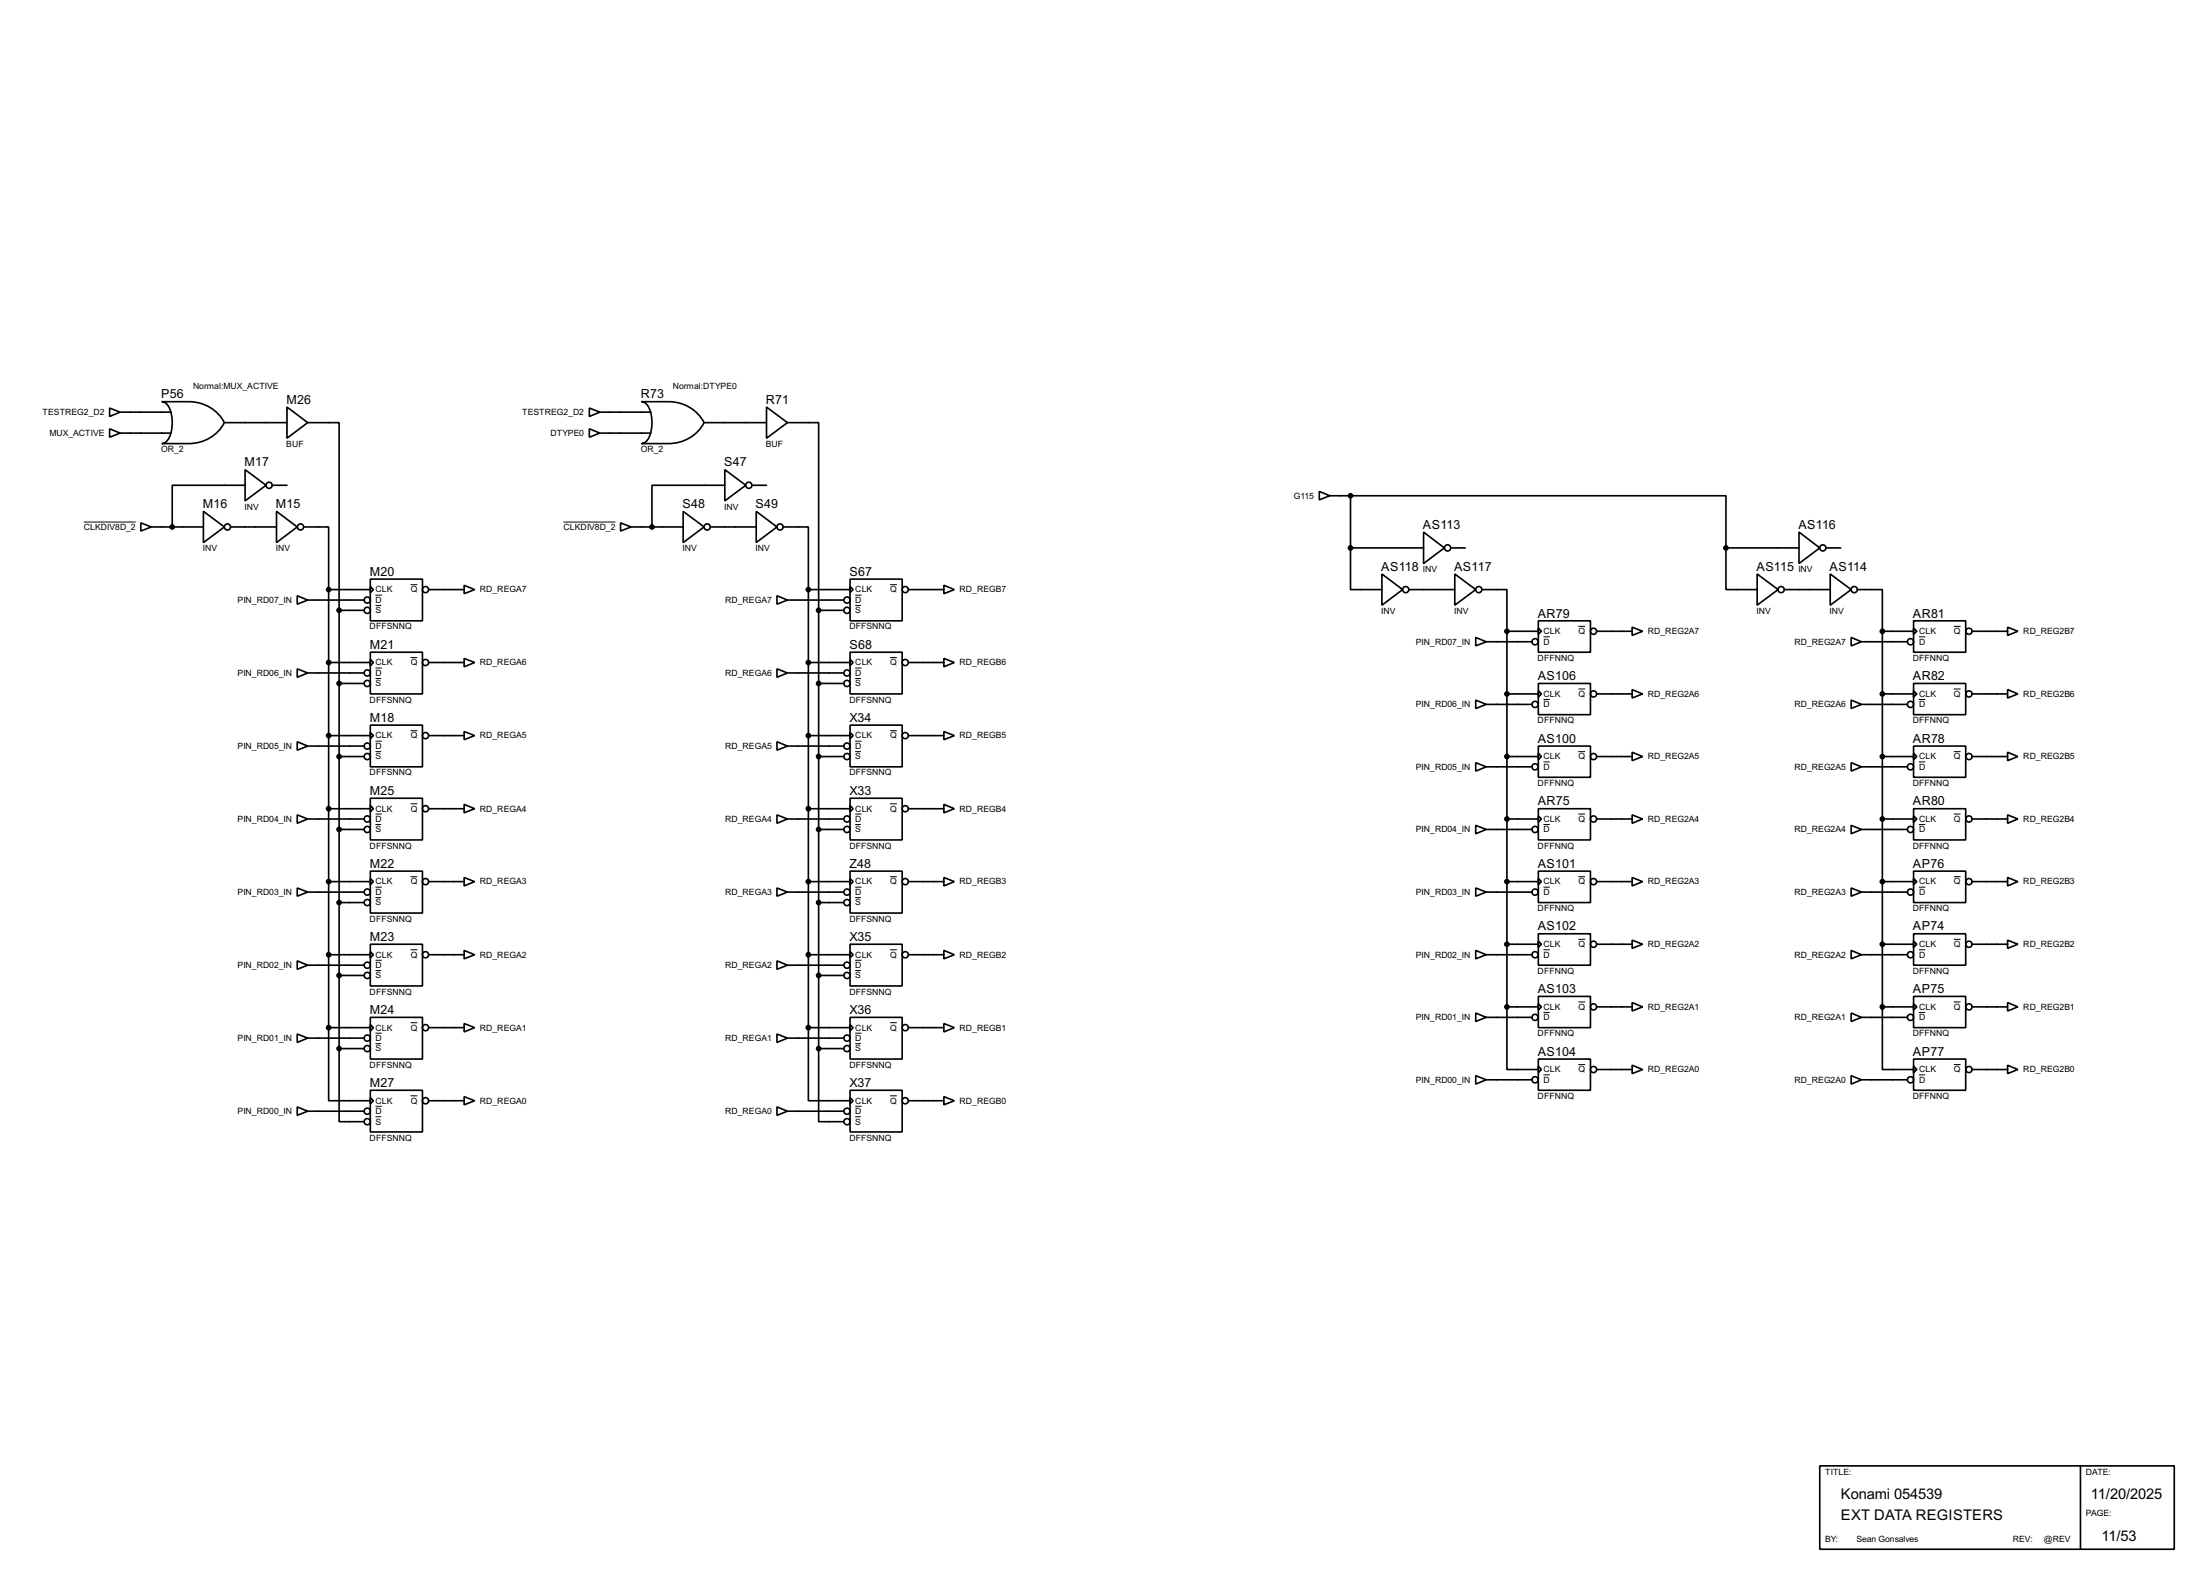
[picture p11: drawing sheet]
<svg xmlns="http://www.w3.org/2000/svg" width="536mm" height="383mm" viewBox="0 0 536 383" stroke-linecap="round" stroke-linejoin="round" font-family="sans-serif">
<g fill="none" stroke="#000" stroke-width=".4">
<path d="M26.7 99.4l2.6 1-2.6 1zM39.4 97.8h6.6a9.6 9.6 0 0 1 8.7 5.1 9.6 9.6 0 0 1-8.7 5.1h-6.6a3.2 3.2 0 0 0 2.4-3.1 7.7 7.7 0 0 0-1.4-6.7zM69.9 99.1l5.1 3.8-5.1 3.8zM143.6 99.4l2.5 1-2.5 1zM156.3 97.8h6.6a9.6 9.6 0 0 1 8.6 5.1 9.6 9.6 0 0 1-8.6 5.1h-6.6a3.2 3.2 0 0 0 2.3-3.1 7.7 7.7 0 0 0-1.3-6.7zM186.7 99.1l5.1 3.8-5.1 3.8zM26.7 104.4l2.6 1.1-2.6 1zM29.3 100.4h12.4M29.3 105.5h12.4M54.7 102.9h15.2M59.7 114.4l5.1 3.8-5.1 3.8zM59.7 118.2h-17.7v10.1"/>
<path d="M66.3 118.2h3.6M75 102.9h7.6v45.7M143.6 104.4l2.5 1.1-2.5 1zM146.1 100.4h12.5M146.1 105.5h12.5M171.5 102.9h15.2M176.6 114.4l5.1 3.8-5.1 3.8zM176.6 118.2h-17.8v10.1M183.2 118.2h3.5M191.8 102.9h7.6v45.7M321.4 119.7l2.5 1-2.5 1zM34.3 127.3l2.6 1-2.6 1z"/>
<path d="M36.9 128.3h12.7M49.6 124.5l5.1 3.8-5.1 3.8zM56.2 128.3h11.2M67.4 124.5l5 3.8-5 3.8zM74 128.3h6.1v15.3M151.2 127.3l2.5 1-2.5 1zM153.7 128.3h12.7M166.4 124.5l5.1 3.8-5.1 3.8zM173 128.3h11.2M184.2 124.5l5.1 3.8-5.1 3.8zM190.8 128.3h6.1v15.3M323.9 120.7h5.1"/>
<path d="M329 133.4v10.2h7.6M329 120.7h91.4v12.7M329 133.4h17.8M329 120.7v12.7M336.6 139.8l5.1 3.8-5.1 3.8zM346.8 129.6l5 3.8-5 3.8zM353.4 133.4h3.5M354.4 139.8l5.1 3.8-5.1 3.8zM420.4 133.4v10.2h7.6M420.4 133.4h17.8M428 139.8l5.1 3.8-5.1 3.8zM438.2 129.6l5.1 3.8-5.1 3.8z"/>
<path d="M444.8 133.4h3.6M445.8 139.8l5.1 3.8-5.1 3.8zM72.4 145.1l2.6 1-2.6 1zM75 146.1h13.7M80.1 143.6v106.6M80.1 143.6h10.1M82.6 148.6h6.1M82.6 148.6v106.7M90.2 141h12.7v10.2h-12.7zM90.2 142.8l.8 .8-.8 .7zM90.2 158.8h12.7v10.2h-12.7zM104.4 143.6h8.7"/>
<path d="M113.1 142.5l2.5 1.1-2.5 1zM189.3 145.1l2.5 1-2.5 1zM191.8 146.1h13.7M196.9 143.6h10.2M196.9 143.6v106.6M199.4 148.6h6.1M199.4 148.6v106.7M207.1 158.8h12.7v10.2h-12.7zM207.1 141h12.7v10.2h-12.7zM207.1 142.8l.7 .8-.7 .7zM221.3 143.6h8.6M229.9 142.5l2.6 1.1-2.6 1z"/>
<path d="M343.2 143.6h11.2M359.5 155.2l2.5 1.1-2.5 1zM361 143.6h6.1v10.1M362 156.3h11.2M367.1 153.7v91.5M367.1 153.7h7.6M374.7 151.2h12.7v7.6h-12.7zM374.7 153l.8 .7-.8 .8zM388.9 153.7h8.7M397.6 152.7l2.5 1-2.5 1zM434.6 143.6h11.2M450.9 155.2l2.5 1.1-2.5 1z"/>
<path d="M452.4 143.6h6.1v10.1M453.4 156.3h11.2M458.5 153.7v91.5M458.5 153.7h7.6M466.1 151.2h12.7v7.6h-12.7zM466.1 153l.8 .7-.8 .8zM480.4 153.7h8.6M489 152.7l2.5 1-2.5 1zM72.4 162.9l2.6 1-2.6 1zM75 163.9h13.7M80.1 161.3h10.1M80.1 179.1h10.1"/>
<path d="M82.6 166.4h6.1M90.2 160.6l.8 .7-.8 .8zM90.2 176.6h12.7v10.1h-12.7zM90.2 178.4l.8 .7-.8 .8zM104.4 161.3h8.7M104.4 179.1h8.7M113.1 160.3l2.5 1-2.5 1.1zM113.1 178.1l2.5 1-2.5 1zM189.3 162.9l2.5 1-2.5 1zM191.8 163.9h13.7M196.9 161.3h10.2M196.9 179.1h10.2"/>
<path d="M199.4 166.4h6.1M207.1 176.6h12.7v10.1h-12.7zM207.1 178.4l.7 .7-.7 .8zM207.1 160.6l.7 .7-.7 .8zM221.3 161.3h8.6M221.3 179.1h8.6M229.9 160.3l2.6 1-2.6 1.1zM229.9 178.1l2.6 1-2.6 1zM359.5 170.5l2.5 1-2.5 1zM362 171.5h11.2M367.1 169h7.6M374.7 166.4h12.7v7.6h-12.7z"/>
<path d="M374.7 168.2l.8 .8-.8 .7zM388.9 169h8.7M397.6 167.9l2.5 1.1-2.5 1zM450.9 170.5l2.5 1-2.5 1zM453.4 171.5h11.2M458.5 169h7.6M466.1 166.4h12.7v7.6h-12.7zM466.1 168.2l.8 .8-.8 .7zM480.4 169h8.6M489 167.9l2.5 1.1-2.5 1zM72.4 198.4l2.6 1-2.6 1.1zM72.4 180.6l2.6 1.1-2.6 1z"/>
<path d="M75 181.7h13.7M75 199.4h13.7M80.1 196.9h10.1M82.6 184.2h6.1M90.2 194.4h12.7v10.1h-12.7zM90.2 196.1l.8 .8-.8 .8zM104.4 196.9h8.7M113.1 195.9l2.5 1-2.5 1zM189.3 198.4l2.5 1-2.5 1.1zM189.3 180.6l2.5 1.1-2.5 1zM191.8 181.7h13.7M191.8 199.4h13.7"/>
<path d="M196.9 196.9h10.2M199.4 184.2h6.1M207.1 194.4h12.7v10.1h-12.7zM207.1 196.1l.7 .8-.7 .8zM221.3 196.9h8.6M229.9 195.9l2.6 1-2.6 1zM359.5 185.7l2.5 1-2.5 1.1zM362 186.7h11.2M367.1 199.4h7.6M367.1 184.2h7.6M374.7 196.9h12.7v7.6h-12.7zM374.7 198.7l.8 .7-.8 .8z"/>
<path d="M374.7 181.7h12.7v7.6h-12.7zM374.7 183.4l.8 .8-.8 .8zM388.9 199.4h8.7M388.9 184.2h8.7M397.6 198.4l2.5 1-2.5 1.1zM397.6 183.2l2.5 1-2.5 1zM450.9 185.7l2.5 1-2.5 1.1zM453.4 186.7h11.2M458.5 199.4h7.6M458.5 184.2h7.6M466.1 196.9h12.7v7.6h-12.7zM466.1 198.7l.8 .7-.8 .8z"/>
<path d="M466.1 181.7h12.7v7.6h-12.7zM466.1 183.4l.8 .8-.8 .8zM480.4 199.4h8.6M480.4 184.2h8.6M489 198.4l2.5 1-2.5 1.1zM489 183.2l2.5 1-2.5 1zM72.4 216.2l2.6 1-2.6 1zM75 217.2h13.7M80.1 214.7h10.1M82.6 219.8h6.1M82.6 202h6.1M90.2 212.1h12.7v10.2h-12.7z"/>
<path d="M90.2 213.9l.8 .8-.8 .7zM104.4 214.7h8.7M113.1 213.7l2.5 1-2.5 1zM189.3 216.2l2.5 1-2.5 1zM191.8 217.2h13.7M196.9 214.7h10.2M199.4 219.8h6.1M199.4 202h6.1M207.1 212.1h12.7v10.2h-12.7zM207.1 213.9l.7 .8-.7 .7zM221.3 214.7h8.6M229.9 213.7l2.6 1-2.6 1z"/>
<path d="M359.5 216.2l2.5 1-2.5 1zM359.5 201l2.5 1-2.5 1zM362 217.2h11.2M362 202h11.2M367.1 214.7h7.6M374.7 212.1h12.7v7.7h-12.7zM374.7 213.9l.8 .8-.8 .7zM388.9 214.7h8.7M397.6 213.7l2.5 1-2.5 1zM450.9 216.2l2.5 1-2.5 1zM450.9 201l2.5 1-2.5 1zM453.4 217.2h11.2"/>
<path d="M453.4 202h11.2M458.5 214.7h7.6M466.1 212.1h12.7v7.7h-12.7zM466.1 213.9l.8 .8-.8 .7zM480.4 214.7h8.6M489 213.7l2.5 1-2.5 1zM72.4 234l2.6 1-2.6 1zM75 235h13.7M80.1 232.5h10.1M82.6 237.5h6.1M90.2 229.9h12.7v10.2h-12.7zM90.2 231.7l.8 .8-.8 .7z"/>
<path d="M104.4 232.5h8.7M113.1 231.4l2.5 1.1-2.5 1zM189.3 234l2.5 1-2.5 1zM191.8 235h13.7M196.9 232.5h10.2M199.4 237.5h6.1M207.1 229.9h12.7v10.2h-12.7zM207.1 231.7l.7 .8-.7 .7zM221.3 232.5h8.6M229.9 231.4l2.6 1.1-2.6 1zM359.5 231.4l2.5 1.1-2.5 1zM362 232.5h11.2"/>
<path d="M367.1 229.9h7.6M374.7 227.4h12.7v7.6h-12.7zM374.7 229.2l.8 .7-.8 .8zM388.9 229.9h8.7M397.6 228.9l2.5 1-2.5 1zM450.9 231.4l2.5 1.1-2.5 1zM453.4 232.5h11.2M458.5 229.9h7.6M466.1 227.4h12.7v7.6h-12.7zM466.1 229.2l.8 .7-.8 .8zM480.4 229.9h8.6M489 228.9l2.5 1-2.5 1z"/>
<path d="M72.4 251.8l2.6 1-2.6 1zM75 252.8h13.7M80.1 250.2v17.8h10.1M80.1 250.2h10.1M82.6 255.3v17.8h6.1M82.6 255.3h6.1M90.2 247.7h12.7v10.2h-12.7zM90.2 249.5l.8 .7-.8 .8zM104.4 250.2h8.7M113.1 249.2l2.5 1-2.5 1.1zM189.3 251.8l2.5 1-2.5 1zM191.8 252.8h13.7"/>
<path d="M196.9 250.2v17.8h10.2M196.9 250.2h10.2M199.4 255.3v17.8h6.1M199.4 255.3h6.1M207.1 247.7h12.7v10.2h-12.7zM207.1 249.5l.7 .7-.7 .8zM221.3 250.2h8.6M229.9 249.2l2.6 1-2.6 1.1zM359.5 246.7l2.5 1-2.5 1zM362 247.7h11.2M367.1 245.2v15.2h7.6M367.1 245.2h7.6"/>
<path d="M374.7 257.9h12.7v7.6h-12.7zM374.7 259.6l.8 .8-.8 .8zM374.7 242.6h12.7v7.6h-12.7zM374.7 244.4l.8 .8-.8 .7zM388.9 245.2h8.7M397.6 259.4l2.5 1-2.5 1zM397.6 244.1l2.5 1.1-2.5 1zM450.9 246.7l2.5 1-2.5 1zM453.4 247.7h11.2M458.5 245.2v15.2h7.6M458.5 245.2h7.6M466.1 257.9h12.7v7.6h-12.7z"/>
<path d="M466.1 259.6l.8 .8-.8 .8zM466.1 242.6h12.7v7.6h-12.7zM466.1 244.4l.8 .8-.8 .7zM480.4 245.2h8.6M489 259.4l2.5 1-2.5 1zM489 244.1l2.5 1.1-2.5 1zM72.4 269.5l2.6 1.1-2.6 1zM75 270.6h13.7M90.2 265.5h12.7v10.1h-12.7zM90.2 267.3l.8 .7-.8 .8zM104.4 268h8.7M113.1 267l2.5 1-2.5 1z"/>
<path d="M189.3 269.5l2.5 1.1-2.5 1zM191.8 270.6h13.7M207.1 265.5h12.7v10.1h-12.7zM207.1 267.3l.7 .7-.7 .8zM221.3 268h8.6M229.9 267l2.6 1-2.6 1zM359.5 261.9l2.5 1-2.5 1.1zM362 262.9h11.2M388.9 260.4h8.7M450.9 261.9l2.5 1-2.5 1.1zM453.4 262.9h11.2M480.4 260.4h8.6"/>
<path d="M443.3 356.9h86.3v20.3h-86.3zM506.8 356.9v20.3"/>
<circle cx="65.5" cy="118.2" r=".75"/>
<circle cx="182.4" cy="118.2" r=".75"/>
<circle cx="55.4" cy="128.3" r=".75"/>
<circle cx="73.2" cy="128.3" r=".75"/>
<circle cx="172.2" cy="128.3" r=".75"/>
<circle cx="190" cy="128.3" r=".75"/>
<circle cx="352.6" cy="133.4" r=".75"/>
<circle cx="444" cy="133.4" r=".75"/>
<circle cx="89.4" cy="146.1" r=".75"/>
<circle cx="89.4" cy="148.6" r=".75"/>
<circle cx="103.6" cy="143.6" r=".75"/>
<circle cx="206.3" cy="148.6" r=".75"/>
<circle cx="206.3" cy="146.1" r=".75"/>
<circle cx="220.5" cy="143.6" r=".75"/>
<circle cx="342.4" cy="143.6" r=".75"/>
<circle cx="360.2" cy="143.6" r=".75"/>
<circle cx="373.9" cy="156.3" r=".75"/>
<circle cx="388.1" cy="153.7" r=".75"/>
<circle cx="433.8" cy="143.6" r=".75"/>
<circle cx="451.6" cy="143.6" r=".75"/>
<circle cx="465.3" cy="156.3" r=".75"/>
<circle cx="479.6" cy="153.7" r=".75"/>
<circle cx="89.4" cy="163.9" r=".75"/>
<circle cx="89.4" cy="166.4" r=".75"/>
<circle cx="103.6" cy="161.3" r=".75"/>
<circle cx="103.6" cy="179.1" r=".75"/>
<circle cx="206.3" cy="163.9" r=".75"/>
<circle cx="206.3" cy="166.4" r=".75"/>
<circle cx="220.5" cy="161.3" r=".75"/>
<circle cx="220.5" cy="179.1" r=".75"/>
<circle cx="373.9" cy="171.5" r=".75"/>
<circle cx="388.1" cy="169" r=".75"/>
<circle cx="465.3" cy="171.5" r=".75"/>
<circle cx="479.6" cy="169" r=".75"/>
<circle cx="89.4" cy="181.7" r=".75"/>
<circle cx="89.4" cy="184.2" r=".75"/>
<circle cx="89.4" cy="199.4" r=".75"/>
<circle cx="103.6" cy="196.9" r=".75"/>
<circle cx="206.3" cy="184.2" r=".75"/>
<circle cx="206.3" cy="181.7" r=".75"/>
<circle cx="206.3" cy="199.4" r=".75"/>
<circle cx="220.5" cy="196.9" r=".75"/>
<circle cx="373.9" cy="186.7" r=".75"/>
<circle cx="388.1" cy="184.2" r=".75"/>
<circle cx="388.1" cy="199.4" r=".75"/>
<circle cx="465.3" cy="186.7" r=".75"/>
<circle cx="479.6" cy="199.4" r=".75"/>
<circle cx="479.6" cy="184.2" r=".75"/>
<circle cx="89.4" cy="219.8" r=".75"/>
<circle cx="89.4" cy="202" r=".75"/>
<circle cx="89.4" cy="217.2" r=".75"/>
<circle cx="103.6" cy="214.7" r=".75"/>
<circle cx="206.3" cy="217.2" r=".75"/>
<circle cx="206.3" cy="202" r=".75"/>
<circle cx="206.3" cy="219.8" r=".75"/>
<circle cx="220.5" cy="214.7" r=".75"/>
<circle cx="373.9" cy="202" r=".75"/>
<circle cx="373.9" cy="217.2" r=".75"/>
<circle cx="388.1" cy="214.7" r=".75"/>
<circle cx="465.3" cy="217.2" r=".75"/>
<circle cx="465.3" cy="202" r=".75"/>
<circle cx="479.6" cy="214.7" r=".75"/>
<circle cx="89.4" cy="235" r=".75"/>
<circle cx="89.4" cy="237.5" r=".75"/>
<circle cx="103.6" cy="232.5" r=".75"/>
<circle cx="206.3" cy="235" r=".75"/>
<circle cx="206.3" cy="237.5" r=".75"/>
<circle cx="220.5" cy="232.5" r=".75"/>
<circle cx="373.9" cy="232.5" r=".75"/>
<circle cx="388.1" cy="229.9" r=".75"/>
<circle cx="465.3" cy="232.5" r=".75"/>
<circle cx="479.6" cy="229.9" r=".75"/>
<circle cx="89.4" cy="255.3" r=".75"/>
<circle cx="89.4" cy="252.8" r=".75"/>
<circle cx="103.6" cy="250.2" r=".75"/>
<circle cx="206.3" cy="255.3" r=".75"/>
<circle cx="206.3" cy="252.8" r=".75"/>
<circle cx="220.5" cy="250.2" r=".75"/>
<circle cx="373.9" cy="247.7" r=".75"/>
<circle cx="388.1" cy="245.2" r=".75"/>
<circle cx="465.3" cy="247.7" r=".75"/>
<circle cx="479.6" cy="245.2" r=".75"/>
<circle cx="89.4" cy="273.1" r=".75"/>
<circle cx="89.4" cy="270.6" r=".75"/>
<circle cx="103.6" cy="268" r=".75"/>
<circle cx="206.3" cy="270.6" r=".75"/>
<circle cx="206.3" cy="273.1" r=".75"/>
<circle cx="220.5" cy="268" r=".75"/>
<circle cx="373.9" cy="262.9" r=".75"/>
<circle cx="388.1" cy="260.4" r=".75"/>
<circle cx="465.3" cy="262.9" r=".75"/>
<circle cx="479.6" cy="260.4" r=".75"/>
</g>
<g fill="#000" stroke="#000" stroke-width=".4">
<circle cx="41.9" cy="128.3" r=".5"/>
<circle cx="158.8" cy="128.3" r=".5"/>
<circle cx="328.9" cy="120.7" r=".5"/>
<circle cx="328.9" cy="133.4" r=".5"/>
<circle cx="420.4" cy="133.4" r=".5"/>
<circle cx="80" cy="143.6" r=".5"/>
<circle cx="82.6" cy="148.6" r=".5"/>
<circle cx="196.9" cy="143.6" r=".5"/>
<circle cx="199.4" cy="148.6" r=".5"/>
<circle cx="367" cy="153.7" r=".5"/>
<circle cx="458.5" cy="153.7" r=".5"/>
<circle cx="80" cy="161.3" r=".5"/>
<circle cx="80" cy="179.1" r=".5"/>
<circle cx="82.6" cy="166.4" r=".5"/>
<circle cx="196.9" cy="161.3" r=".5"/>
<circle cx="196.9" cy="179.1" r=".5"/>
<circle cx="199.4" cy="166.4" r=".5"/>
<circle cx="367" cy="169" r=".5"/>
<circle cx="458.5" cy="169" r=".5"/>
<circle cx="80" cy="196.9" r=".5"/>
<circle cx="82.6" cy="184.2" r=".5"/>
<circle cx="196.9" cy="196.9" r=".5"/>
<circle cx="199.4" cy="184.2" r=".5"/>
<circle cx="367" cy="199.4" r=".5"/>
<circle cx="367" cy="184.2" r=".5"/>
<circle cx="458.5" cy="199.4" r=".5"/>
<circle cx="458.5" cy="184.2" r=".5"/>
<circle cx="80" cy="214.7" r=".5"/>
<circle cx="82.6" cy="219.8" r=".5"/>
<circle cx="82.6" cy="202" r=".5"/>
<circle cx="196.9" cy="214.7" r=".5"/>
<circle cx="199.4" cy="219.8" r=".5"/>
<circle cx="199.4" cy="202" r=".5"/>
<circle cx="367" cy="214.7" r=".5"/>
<circle cx="458.5" cy="214.7" r=".5"/>
<circle cx="80" cy="232.5" r=".5"/>
<circle cx="82.6" cy="237.5" r=".5"/>
<circle cx="196.9" cy="232.5" r=".5"/>
<circle cx="199.4" cy="237.5" r=".5"/>
<circle cx="367" cy="229.9" r=".5"/>
<circle cx="458.5" cy="229.9" r=".5"/>
<circle cx="80" cy="250.2" r=".5"/>
<circle cx="82.6" cy="255.3" r=".5"/>
<circle cx="196.9" cy="250.2" r=".5"/>
<circle cx="199.4" cy="255.3" r=".5"/>
<circle cx="367" cy="245.2" r=".5"/>
<circle cx="458.5" cy="245.2" r=".5"/>
</g>
<g fill="none" stroke="#000" stroke-width=".24">
<path d="M20.4 127.1h12.7M137.3 127.1h12.6M91.5 147.4h1.4M91.5 144.9h1.5M100 142.4h1.7M208.3 147.4h1.4M208.3 144.9h1.6M216.8 142.4h1.7M376 155.1h1.5M384.5 152.5h1.6M467.4 155.1h1.6M475.9 152.5h1.7"/>
<path d="M91.5 165.2h1.4M91.5 162.7h1.5M100 160.1h1.7M100 177.9h1.7M208.3 165.2h1.4M208.3 162.7h1.6M216.8 160.1h1.7M216.8 177.9h1.7M376 170.3h1.5M384.5 167.8h1.6M467.4 170.3h1.6M475.9 167.8h1.7"/>
<path d="M91.5 183h1.4M91.5 180.5h1.5M91.5 198.2h1.5M100 195.7h1.7M208.3 183h1.4M208.3 180.5h1.6M208.3 198.2h1.6M216.8 195.7h1.7M376 185.5h1.5M384.5 183h1.6M384.5 198.2h1.6M467.4 185.5h1.6"/>
<path d="M475.9 183h1.7M475.9 198.2h1.7M91.5 200.8h1.4M91.5 218.6h1.4M91.5 216h1.5M100 213.5h1.7M208.3 200.8h1.4M208.3 218.6h1.4M208.3 216h1.6M216.8 213.5h1.7M376 200.8h1.5M376 216h1.5"/>
<path d="M384.5 213.5h1.6M467.4 200.8h1.6M467.4 216h1.6M475.9 213.5h1.7M91.5 236.3h1.4M91.5 233.8h1.5M100 231.3h1.7M208.3 236.3h1.4M208.3 233.8h1.6M216.8 231.3h1.7M376 231.3h1.5M384.5 228.7h1.6"/>
<path d="M467.4 231.3h1.6M475.9 228.7h1.7M91.5 254.1h1.4M91.5 251.6h1.5M100 249h1.7M208.3 254.1h1.4M208.3 251.6h1.6M216.8 249h1.7M376 246.5h1.5M384.5 259.2h1.6M384.5 244h1.6M467.4 246.5h1.6"/>
<path d="M475.9 259.2h1.7M475.9 244h1.7M91.5 271.9h1.4M91.5 269.4h1.5M100 266.8h1.7M208.3 271.9h1.4M208.3 269.4h1.6M216.8 266.8h1.7M376 261.7h1.5M467.4 261.7h1.6"/>
</g>
<g font-size="4">
<text x="448.4" y="365.1">Konami 054539</text>
<text x="509.3" y="365.1">11/20/2025</text>
<text x="448.4" y="370.1">EXT DATA REGISTERS</text>
<text x="511.9" y="375.2">11/53</text>
</g>
<g font-size="3.4">
<text x="39.3" y="97">P56</text>
<text x="69.8" y="98.3">M26</text>
<text x="156.1" y="97">R73</text>
<text x="186.6" y="98.3">R71</text>
<text x="59.6" y="113.6">M17</text>
<text x="176.4" y="113.6">S47</text>
<text x="49.4" y="123.7">M16</text>
<text x="67.2" y="123.7">M15</text>
<text x="166.3" y="123.7">S48</text>
<text x="184.1" y="123.7">S49</text>
<text x="346.6" y="128.8">AS113</text>
<text x="438.1" y="128.8">AS116</text>
<text x="90.1" y="140.2">M20</text>
<text x="206.9" y="140.2">S67</text>
<text x="336.5" y="139">AS118</text>
<text x="354.2" y="139">AS117</text>
<text x="427.9" y="139">AS115</text>
<text x="445.7" y="139">AS114</text>
<text x="374.6" y="150.3">AR79</text>
<text x="466" y="150.3">AR81</text>
<text x="90.1" y="158">M21</text>
<text x="206.9" y="158">S68</text>
<text x="374.6" y="165.6">AS106</text>
<text x="466" y="165.6">AR82</text>
<text x="90.1" y="175.7">M18</text>
<text x="206.9" y="175.7">X34</text>
<text x="374.6" y="180.9">AS100</text>
<text x="466" y="180.9">AR78</text>
<text x="90.1" y="193.6">M25</text>
<text x="206.9" y="193.6">X33</text>
<text x="374.6" y="196.1">AR75</text>
<text x="466" y="196.1">AR80</text>
<text x="90.1" y="211.3">M22</text>
<text x="206.9" y="211.3">Z48</text>
<text x="374.6" y="211.3">AS101</text>
<text x="466" y="211.3">AP76</text>
<text x="374.6" y="226.6">AS102</text>
<text x="466" y="226.6">AP74</text>
<text x="90.1" y="229.1">M23</text>
<text x="206.9" y="229.1">X35</text>
<text x="374.6" y="241.8">AS103</text>
<text x="466" y="241.8">AP75</text>
<text x="90.1" y="246.9">M24</text>
<text x="206.9" y="246.9">X36</text>
<text x="374.6" y="257.1">AS104</text>
<text x="466" y="257.1">AP77</text>
<text x="90.1" y="264.7">M27</text>
<text x="206.9" y="264.7">X37</text>
</g>
<g font-size="2.4">
<text x="47" y="94.6">Normal:MUX_ACTIVE</text>
<text x="163.9" y="94.6">Normal:DTYPE0</text>
<text x="10.4" y="101">TESTREG2_D2</text>
<text x="127.2" y="101">TESTREG2_D2</text>
<text x="12" y="106.2">MUX_ACTIVE</text>
<text x="134.1" y="106.2">DTYPE0</text>
<text x="39.2" y="110.1">OR_2</text>
<text x="69.7" y="108.8">BUF</text>
<text x="156.1" y="110.1">OR_2</text>
<text x="186.5" y="108.8">BUF</text>
<text x="59.5" y="124.1">INV</text>
<text x="176.4" y="124.1">INV</text>
<text x="315.1" y="121.4">G115</text>
<text x="20.4" y="129">CLKDIV8D_2</text>
<text x="137.3" y="129">CLKDIV8D_2</text>
<text x="49.4" y="134.2">INV</text>
<text x="67.2" y="134.2">INV</text>
<text x="166.2" y="134.2">INV</text>
<text x="184" y="134.2">INV</text>
<text x="346.6" y="139.3">INV</text>
<text x="438" y="139.3">INV</text>
<text x="57.9" y="146.8">PIN_RD07_IN</text>
<text x="91.5" y="144.3">CLK</text>
<text x="91.5" y="149.3">S</text>
<text x="91.5" y="146.8">D</text>
<text x="100" y="144.3">Q</text>
<text x="116.9" y="144.3">RD_REGA7</text>
<text x="176.6" y="146.8">RD_REGA7</text>
<text x="208.3" y="144.3">CLK</text>
<text x="208.3" y="149.3">S</text>
<text x="208.3" y="146.8">D</text>
<text x="216.8" y="144.3">Q</text>
<text x="233.7" y="144.3">RD_REGB7</text>
<text x="336.4" y="149.5">INV</text>
<text x="354.2" y="149.5">INV</text>
<text x="427.8" y="149.5">INV</text>
<text x="445.6" y="149.5">INV</text>
<text x="90" y="153.3">DFFSNNQ</text>
<text x="206.9" y="153.3">DFFSNNQ</text>
<text x="376" y="154.4">CLK</text>
<text x="384.5" y="154.4">Q</text>
<text x="401.4" y="154.4">RD_REG2A7</text>
<text x="467.4" y="154.4">CLK</text>
<text x="475.9" y="154.4">Q</text>
<text x="492.8" y="154.4">RD_REG2B7</text>
<text x="344.9" y="157">PIN_RD07_IN</text>
<text x="374.5" y="160.9">DFFNNQ</text>
<text x="376" y="157">D</text>
<text x="437.1" y="157">RD_REG2A7</text>
<text x="465.9" y="160.9">DFFNNQ</text>
<text x="467.4" y="157">D</text>
<text x="57.9" y="164.6">PIN_RD06_IN</text>
<text x="91.5" y="162">CLK</text>
<text x="91.5" y="167.1">S</text>
<text x="91.5" y="164.6">D</text>
<text x="100" y="162">Q</text>
<text x="116.9" y="162">RD_REGA6</text>
<text x="176.6" y="164.6">RD_REGA6</text>
<text x="208.3" y="162">CLK</text>
<text x="208.3" y="167.1">S</text>
<text x="208.3" y="164.6">D</text>
<text x="216.8" y="162">Q</text>
<text x="233.7" y="162">RD_REGB6</text>
<text x="90" y="171.1">DFFSNNQ</text>
<text x="206.9" y="171.1">DFFSNNQ</text>
<text x="344.9" y="172.2">PIN_RD06_IN</text>
<text x="376" y="169.7">CLK</text>
<text x="376" y="172.2">D</text>
<text x="384.5" y="169.7">Q</text>
<text x="401.4" y="169.7">RD_REG2A6</text>
<text x="437.1" y="172.2">RD_REG2A6</text>
<text x="467.4" y="169.7">CLK</text>
<text x="467.4" y="172.2">D</text>
<text x="475.9" y="169.7">Q</text>
<text x="492.8" y="169.7">RD_REG2B6</text>
<text x="91.5" y="179.8">CLK</text>
<text x="100" y="179.8">Q</text>
<text x="116.9" y="179.8">RD_REGA5</text>
<text x="208.3" y="179.8">CLK</text>
<text x="216.8" y="179.8">Q</text>
<text x="233.7" y="179.8">RD_REGB5</text>
<text x="374.5" y="176.1">DFFNNQ</text>
<text x="465.9" y="176.1">DFFNNQ</text>
<text x="57.9" y="182.4">PIN_RD05_IN</text>
<text x="91.5" y="184.9">S</text>
<text x="91.5" y="182.4">D</text>
<text x="176.6" y="182.4">RD_REGA5</text>
<text x="208.3" y="184.9">S</text>
<text x="208.3" y="182.4">D</text>
<text x="376" y="184.9">CLK</text>
<text x="384.5" y="184.9">Q</text>
<text x="401.4" y="184.9">RD_REG2A5</text>
<text x="467.4" y="184.9">CLK</text>
<text x="475.9" y="184.9">Q</text>
<text x="492.8" y="184.9">RD_REG2B5</text>
<text x="90" y="188.8">DFFSNNQ</text>
<text x="206.9" y="188.8">DFFSNNQ</text>
<text x="344.9" y="187.4">PIN_RD05_IN</text>
<text x="374.5" y="191.4">DFFNNQ</text>
<text x="376" y="187.4">D</text>
<text x="437.1" y="187.4">RD_REG2A5</text>
<text x="465.9" y="191.4">DFFNNQ</text>
<text x="467.4" y="187.4">D</text>
<text x="91.5" y="197.6">CLK</text>
<text x="100" y="197.6">Q</text>
<text x="116.9" y="197.6">RD_REGA4</text>
<text x="208.3" y="197.6">CLK</text>
<text x="216.8" y="197.6">Q</text>
<text x="233.7" y="197.6">RD_REGB4</text>
<text x="57.9" y="200.1">PIN_RD04_IN</text>
<text x="91.5" y="202.7">S</text>
<text x="91.5" y="200.1">D</text>
<text x="176.6" y="200.1">RD_REGA4</text>
<text x="208.3" y="202.7">S</text>
<text x="208.3" y="200.1">D</text>
<text x="344.9" y="202.7">PIN_RD04_IN</text>
<text x="376" y="200.1">CLK</text>
<text x="376" y="202.7">D</text>
<text x="384.5" y="200.1">Q</text>
<text x="401.4" y="200.1">RD_REG2A4</text>
<text x="437.1" y="202.7">RD_REG2A4</text>
<text x="467.4" y="200.1">CLK</text>
<text x="467.4" y="202.7">D</text>
<text x="475.9" y="200.1">Q</text>
<text x="492.8" y="200.1">RD_REG2B4</text>
<text x="90" y="206.6">DFFSNNQ</text>
<text x="206.9" y="206.6">DFFSNNQ</text>
<text x="374.5" y="206.6">DFFNNQ</text>
<text x="465.9" y="206.6">DFFNNQ</text>
<text x="91.5" y="215.4">CLK</text>
<text x="100" y="215.4">Q</text>
<text x="116.9" y="215.4">RD_REGA3</text>
<text x="208.3" y="215.4">CLK</text>
<text x="216.8" y="215.4">Q</text>
<text x="233.7" y="215.4">RD_REGB3</text>
<text x="376" y="215.4">CLK</text>
<text x="384.5" y="215.4">Q</text>
<text x="401.4" y="215.4">RD_REG2A3</text>
<text x="467.4" y="215.4">CLK</text>
<text x="475.9" y="215.4">Q</text>
<text x="492.8" y="215.4">RD_REG2B3</text>
<text x="57.9" y="217.9">PIN_RD03_IN</text>
<text x="91.5" y="220.5">S</text>
<text x="91.5" y="217.9">D</text>
<text x="176.6" y="217.9">RD_REGA3</text>
<text x="208.3" y="220.5">S</text>
<text x="208.3" y="217.9">D</text>
<text x="344.9" y="217.9">PIN_RD03_IN</text>
<text x="374.5" y="221.9">DFFNNQ</text>
<text x="376" y="217.9">D</text>
<text x="437.1" y="217.9">RD_REG2A3</text>
<text x="465.9" y="221.9">DFFNNQ</text>
<text x="467.4" y="217.9">D</text>
<text x="90" y="224.4">DFFSNNQ</text>
<text x="206.9" y="224.4">DFFSNNQ</text>
<text x="91.5" y="233.2">CLK</text>
<text x="100" y="233.2">Q</text>
<text x="116.9" y="233.2">RD_REGA2</text>
<text x="208.3" y="233.2">CLK</text>
<text x="216.8" y="233.2">Q</text>
<text x="233.7" y="233.2">RD_REGB2</text>
<text x="344.9" y="233.2">PIN_RD02_IN</text>
<text x="376" y="230.6">CLK</text>
<text x="376" y="233.2">D</text>
<text x="384.5" y="230.6">Q</text>
<text x="401.4" y="230.6">RD_REG2A2</text>
<text x="437.1" y="233.2">RD_REG2A2</text>
<text x="467.4" y="230.6">CLK</text>
<text x="467.4" y="233.2">D</text>
<text x="475.9" y="230.6">Q</text>
<text x="492.8" y="230.6">RD_REG2B2</text>
<text x="57.9" y="235.7">PIN_RD02_IN</text>
<text x="91.5" y="238.2">S</text>
<text x="91.5" y="235.7">D</text>
<text x="176.6" y="235.7">RD_REGA2</text>
<text x="208.3" y="238.2">S</text>
<text x="208.3" y="235.7">D</text>
<text x="374.5" y="237.1">DFFNNQ</text>
<text x="465.9" y="237.1">DFFNNQ</text>
<text x="90" y="242.2">DFFSNNQ</text>
<text x="206.9" y="242.2">DFFSNNQ</text>
<text x="376" y="245.9">CLK</text>
<text x="384.5" y="245.9">Q</text>
<text x="401.4" y="245.9">RD_REG2A1</text>
<text x="467.4" y="245.9">CLK</text>
<text x="475.9" y="245.9">Q</text>
<text x="492.8" y="245.9">RD_REG2B1</text>
<text x="91.5" y="250.9">CLK</text>
<text x="100" y="250.9">Q</text>
<text x="116.9" y="250.9">RD_REGA1</text>
<text x="208.3" y="250.9">CLK</text>
<text x="216.8" y="250.9">Q</text>
<text x="233.7" y="250.9">RD_REGB1</text>
<text x="344.9" y="248.4">PIN_RD01_IN</text>
<text x="376" y="248.4">D</text>
<text x="437.1" y="248.4">RD_REG2A1</text>
<text x="467.4" y="248.4">D</text>
<text x="57.9" y="253.5">PIN_RD01_IN</text>
<text x="91.5" y="256">S</text>
<text x="91.5" y="253.5">D</text>
<text x="176.6" y="253.5">RD_REGA1</text>
<text x="208.3" y="256">S</text>
<text x="208.3" y="253.5">D</text>
<text x="374.5" y="252.3">DFFNNQ</text>
<text x="465.9" y="252.3">DFFNNQ</text>
<text x="90" y="260">DFFSNNQ</text>
<text x="206.9" y="260">DFFSNNQ</text>
<text x="344.9" y="263.6">PIN_RD00_IN</text>
<text x="376" y="261.1">CLK</text>
<text x="376" y="263.6">D</text>
<text x="384.5" y="261.1">Q</text>
<text x="401.4" y="261.1">RD_REG2A0</text>
<text x="437.1" y="263.6">RD_REG2A0</text>
<text x="467.4" y="261.1">CLK</text>
<text x="467.4" y="263.6">D</text>
<text x="475.9" y="261.1">Q</text>
<text x="492.8" y="261.1">RD_REG2B0</text>
<text x="91.5" y="268.7">CLK</text>
<text x="100" y="268.7">Q</text>
<text x="116.9" y="268.7">RD_REGA0</text>
<text x="208.3" y="268.7">CLK</text>
<text x="216.8" y="268.7">Q</text>
<text x="233.7" y="268.7">RD_REGB0</text>
<text x="374.5" y="267.6">DFFNNQ</text>
<text x="465.9" y="267.6">DFFNNQ</text>
<text x="57.9" y="271.3">PIN_RD00_IN</text>
<text x="91.5" y="273.8">S</text>
<text x="91.5" y="271.3">D</text>
<text x="176.6" y="271.3">RD_REGA0</text>
<text x="208.3" y="273.8">S</text>
<text x="208.3" y="271.3">D</text>
<text x="90" y="277.7">DFFSNNQ</text>
<text x="206.9" y="277.7">DFFSNNQ</text>
<text x="444.6" y="359.1">TITLE:</text>
<text x="508.1" y="359.1">DATE:</text>
<text x="508.1" y="369.2">PAGE:</text>
<text x="444.6" y="375.6">BY:</text>
<text x="452.2" y="375.6">Sean Gonsalves</text>
<text x="490.3" y="375.6">REV:</text>
<text x="497.9" y="375.6">@REV</text>
</g>
</svg>
